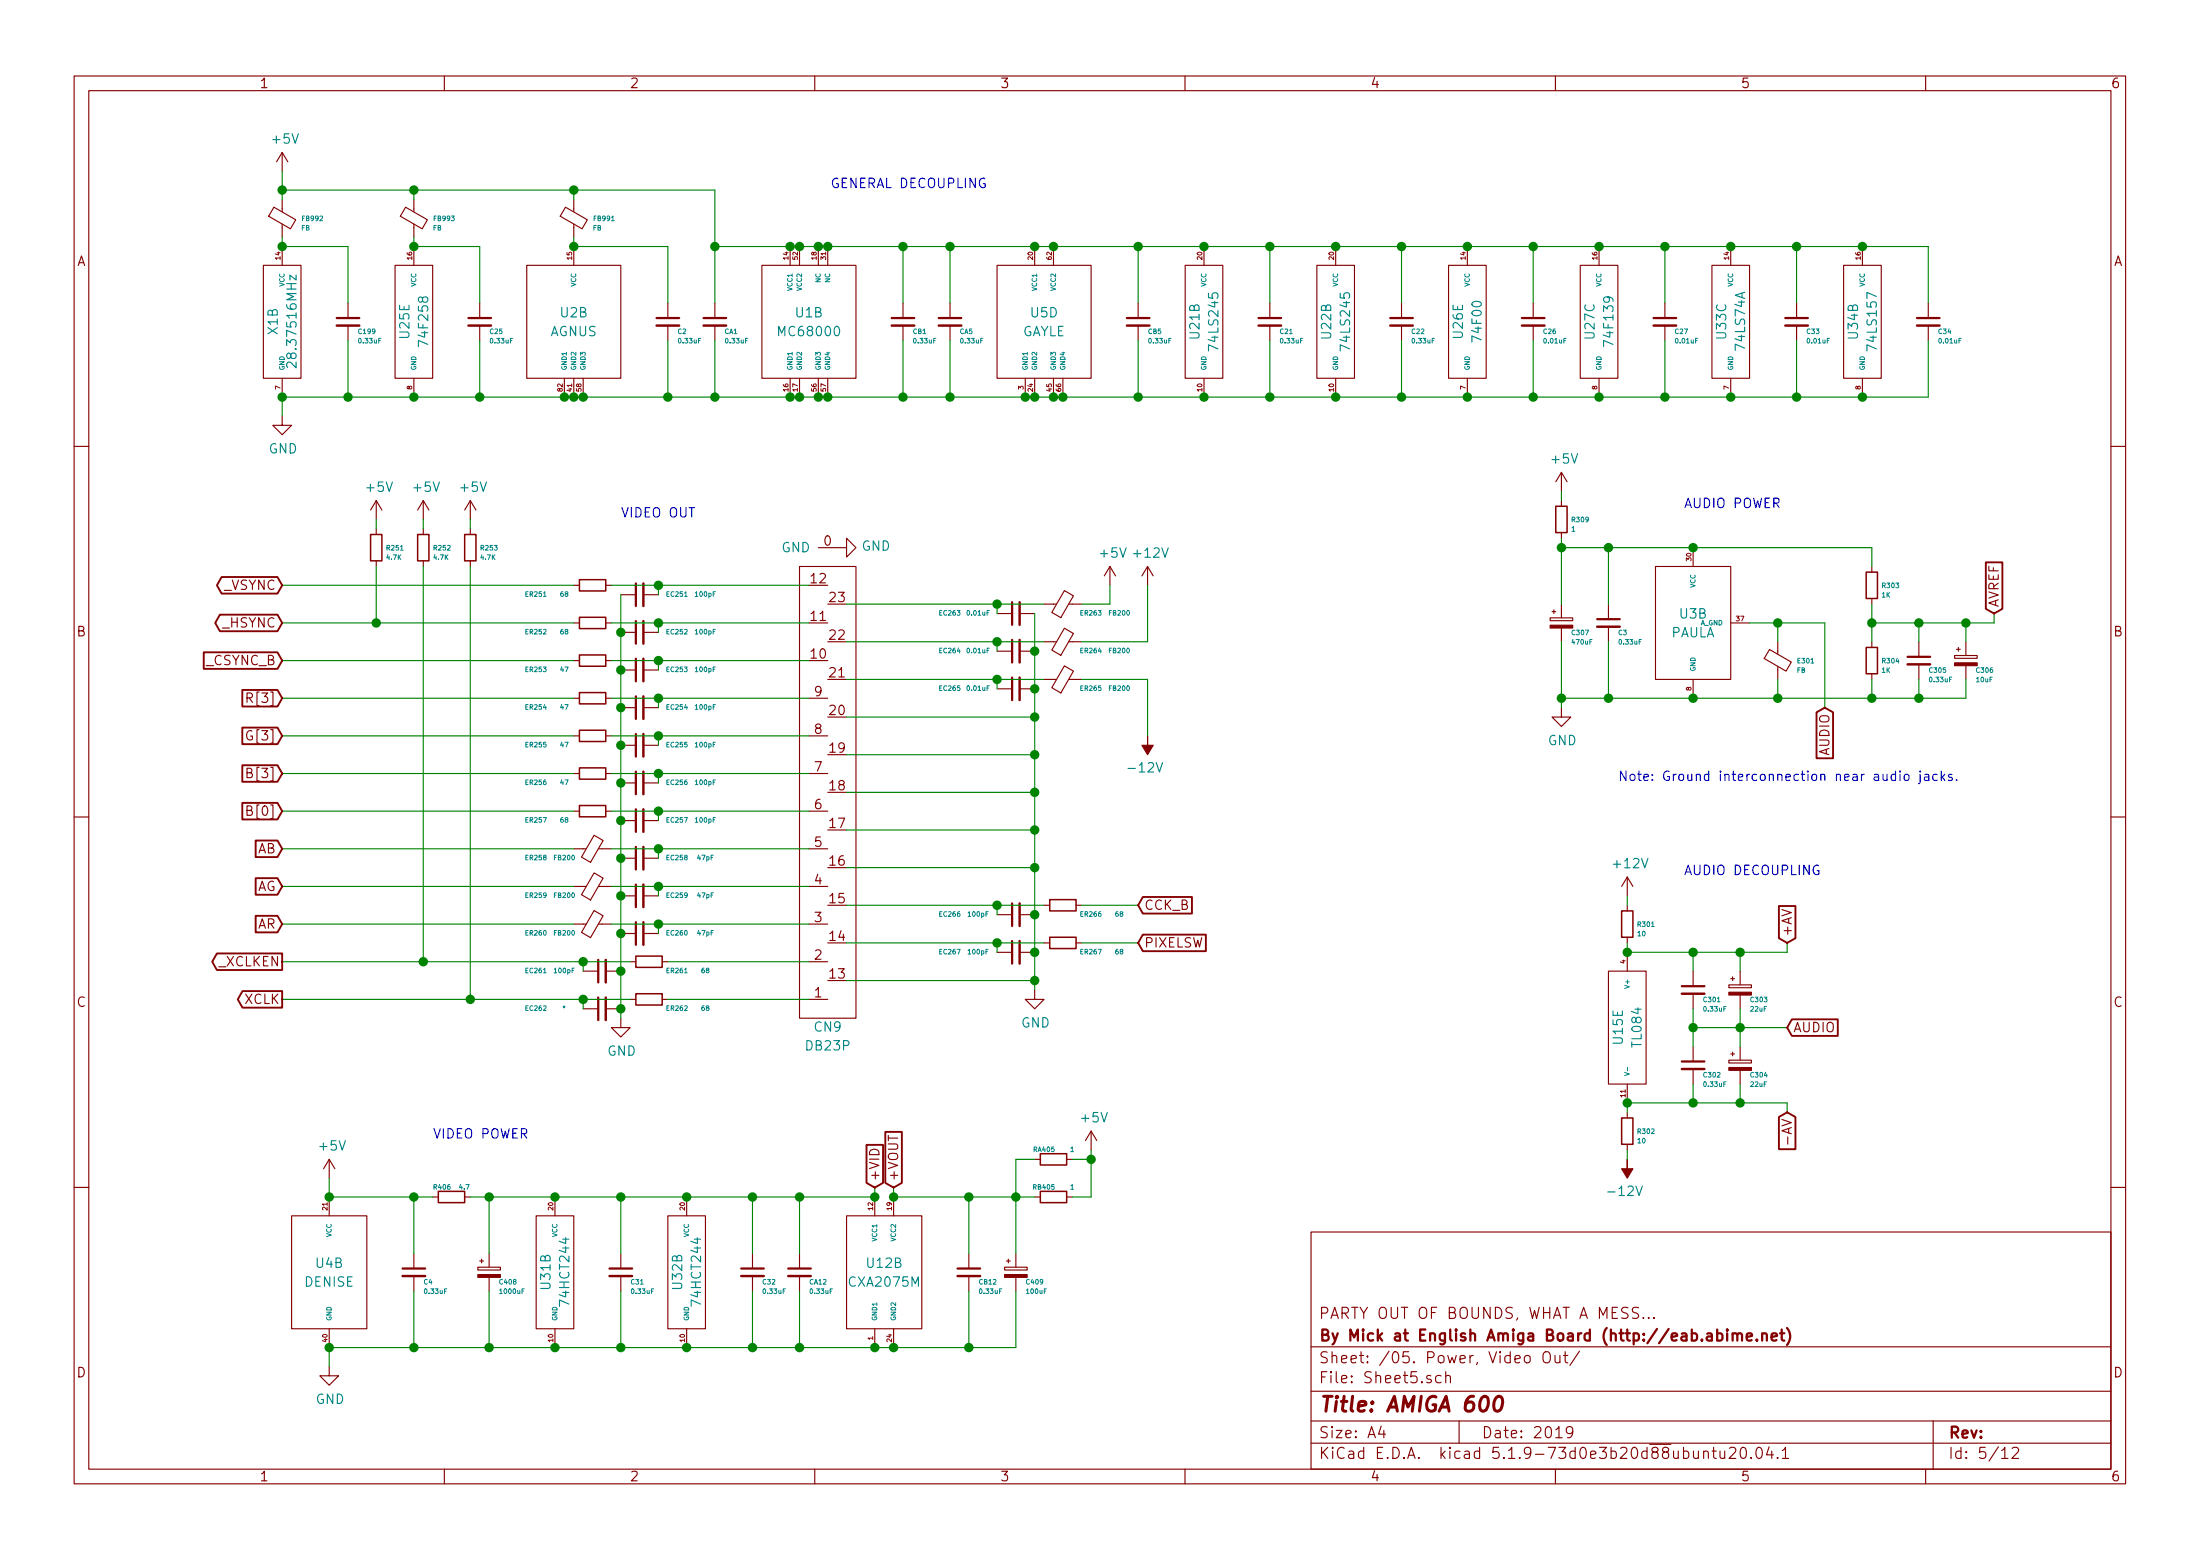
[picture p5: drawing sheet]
<svg xmlns="http://www.w3.org/2000/svg" width="297mm" height="210mm" viewBox="0 0 297 210" stroke-linecap="round" stroke-linejoin="round" font-family="sans-serif">
<g fill="none" stroke="#840000" stroke-width=".15">
<path d="M10 10.3h277v189.9h-277zM12 12.2h273v186.1h-273zM60 10.3v1.9M110 10.3v1.9M160 10.3v1.9M210 10.3v1.9M260 10.3v1.9M35.6 35.8h5v15.2h-5zM37 28l2.9 1.7-.7 1.2-2.9-1.7zM38.1 20.6v2.5M38.1 26.9v1.7M38.1 30.2v1.8"/>
<path d="M38.1 33.3v2.5M38.1 20.6l-.8 1.2M38.1 20.6l.8 1.2M53.3 35.8h5.1v15.2h-5.1zM54.8 28l2.9 1.7-.7 1.2-2.9-1.7zM55.9 26.9v1.7M55.9 30.2v1.8M55.9 33.3v2.5M71.1 35.8h12.7v15.2h-12.7zM76.4 28l2.9 1.7-.7 1.2-3-1.7zM77.5 26.9v1.7M77.5 30.2v1.8"/>
<path d="M77.5 33.3v2.5M102.9 35.8h12.7v15.2h-12.7zM106.7 33.3v2.5M107.9 33.3v2.5M110.5 33.3v2.5M111.8 33.3v2.5M134.6 35.8h12.7v15.2h-12.7zM139.7 33.3v2.5M142.2 33.3v2.5M160 35.8h5.1v15.2h-5.1zM162.6 33.3v2.5M177.8 35.8h5.1v15.2h-5.1z"/>
<path d="M180.3 33.3v2.5M195.6 35.8h5.1v15.2h-5.1zM198.1 33.3v2.5M213.4 35.8h5v15.2h-5zM215.9 33.3v2.5M231.1 35.8h5.1v15.2h-5.1zM233.7 33.3v2.5M248.9 35.8h5.1v15.2h-5.1zM251.5 33.3v2.5M38.1 56.1v1.3h1.3l-1.3 1.3-1.3-1.3h1.3M38.1 51v2.6M47 40.9v2"/>
<path d="M47 43.9v2.1M55.9 51v2.6M64.8 40.9v2M64.8 43.9v2.1M76.2 51v2.6M77.5 51v2.6M78.7 51v2.6M90.2 40.9v2M90.2 43.9v2.1M96.5 40.9v2M96.5 43.9v2.1M106.7 51v2.6"/>
<path d="M107.9 51v2.6M110.5 51v2.6M111.8 51v2.6M121.9 40.9v2M121.9 43.9v2.1M128.3 40.9v2M128.3 43.9v2.1M138.4 51v2.6M139.7 51v2.6M142.2 51v2.6M143.5 51v2.6M153.7 40.9v2"/>
<path d="M153.7 43.9v2.1M162.6 51v2.6M171.4 40.9v2M171.4 43.9v2.1M180.3 51v2.6M189.2 40.9v2M189.2 43.9v2.1M198.1 51v2.6M207 40.9v2M207 43.9v2.1M215.9 51v2.6M224.8 40.9v2"/>
<path d="M224.8 43.9v2.1M233.7 51v2.6M242.6 40.9v2M242.6 43.9v2.1M251.5 51v2.6M260.3 40.9v2M260.3 43.9v2.1M10 60.2h2M50.8 67.6l-.8 1.2M50.8 67.6v2.5M50.8 71.4v.7M50.8 75.7v.7"/>
<path d="M50.8 67.6l.8 1.2M57.1 67.6l-.7 1.2M57.1 67.6v2.5M57.1 71.4v.7M57.1 75.7v.7M57.1 67.6l.8 1.2M63.5 67.6l-.8 1.2M63.5 67.6v2.5M63.5 71.4v.7M63.5 75.7v.7M63.5 67.6l.8 1.2M77.5 79h.7"/>
<path d="M81.8 79h.7M107.9 76.4h7.7v61h-7.7zM110.5 73.9h3.8v-1.3l1.3 1.3-1.3 1.3v-1.3M143.7 79.7l1.2 .7-1.7 3-1.2-.8zM149.9 76.4l-.8 1.3M149.9 76.4v2.6M149.9 76.4l.7 1.3M154.9 76.4l-.7 1.3M154.9 76.4v2.6M154.9 76.4l.8 1.3M210.8 63.7l-.7 1.3M210.8 63.7v2.6"/>
<path d="M210.8 67.6v.7M210.8 71.9v.7M210.8 63.7l.8 1.3M223.5 76.4h10.2v15.3h-10.2zM228.6 73.9v2.5M252.7 76.4v.8M285 60.2h2M33.4 94.2h.4a.34 .34 0 0 0 .3-.4 .34 .34 0 0 0-.3-.3h-.4v1.3M77.5 99.3h.7M77.5 94.2h.7M77.5 89.1h.7M77.5 84.1h.7"/>
<path d="M81.8 99.3h.7M81.8 94.2h.7M81.8 89.1h.7M81.8 84.1h.7M83.8 80.3h2.1M83.8 90.4h2.1M83.8 95.5h2.1M83.8 85.3h2.1M86.9 80.3h2M86.9 90.4h2M86.9 95.5h2M86.9 85.3h2"/>
<path d="M109.2 99.3h2.6M109.2 94.2h2.6M134.6 82.8h2.1M134.6 87.9h2.1M134.6 93h2.1M137.7 82.8h2M137.7 87.9h2M137.7 93h2M141 81.5h1.6M141 86.6h1.6M141 91.7h1.6M143.7 84.8l1.2 .7-1.7 2.9-1.2-.7z"/>
<path d="M143.7 89.9l1.2 .7-1.7 2.9-1.2-.7zM144.3 81.5h1.7M144.3 86.6h1.7M144.3 91.7h1.7M209.3 83.4h3v.4h-3zM209.5 82.5h.6M209.8 82.3v.5M210.8 95.5v1.3h1.3l-1.3 1.2-1.3-1.2h1.3M210.8 81.5v1.9M210.8 84.8v1.8M217.2 81.5v2.1M217.2 84.6v2"/>
<path d="M228.6 91.7v2.5M233.7 84.1h2.5M238.9 87.6l3 1.8-.8 1.2-2.9-1.7zM240 86.6v1.7M240 89.9v1.8M252.7 80.8v.7M252.7 86.6v.8M252.7 90.9v.8M259.1 86.6v2M259.1 89.7v2M263.9 88.5h3.1v.3h-3.1zM264.2 87.6h.5"/>
<path d="M264.4 87.4v.5M265.4 86.6v1.9M265.4 89.8v1.9M10 110.3h2M33.4 104.3l.5-.1 .1-.3-.2-.2h-.4v1.2h.4l.3-.2a.36 .36 0 0 0-.3-.4M33.4 109.4l.5-.1 .1-.3-.2-.2h-.4v1.2h.4l.3-.2a.36 .36 0 0 0-.3-.4M77.5 119.6h1.6M77.5 114.5h1.6M77.5 109.5h.7M77.5 104.4h.7M80.2 117.8l1.2 .7-1.7 3-1.2-.8zM80.2 112.7l1.2 .7-1.7 3-1.2-.7z"/>
<path d="M80.8 119.6h1.7M80.8 114.5h1.7M81.8 109.5h.7M81.8 104.4h.7M83.8 115.8h2.1M83.8 105.7h2.1M83.8 100.6h2.1M83.8 110.7h2.1M86.9 115.8h2M86.9 105.7h2M86.9 100.6h2M86.9 110.7h2"/>
<path d="M109.2 119.6h2.6M109.2 114.5h2.6M109.2 109.5h2.6M109.2 104.4h2.6M219.7 118.4v2.5M219.7 118.4l-.8 1.2M219.7 118.4l.8 1.2M285 110.3h2M77.5 124.7h1.6M78.7 136.1h2.1M78.7 131.1h2.1M80.2 122.9l1.2 .7-1.7 2.9-1.2-.7z"/>
<path d="M80.8 124.7h1.7M81.8 136.1h2M81.8 131.1h2M83.8 137.4v1.3h1.3l-1.3 1.2-1.3-1.2h1.3M83.8 126h2.1M83.8 120.9h2.1M85.1 134.9h.8M85.1 129.8h.8M86.9 126h2M86.9 120.9h2M89.4 134.9h.8M89.4 129.8h.8"/>
<path d="M109.2 134.9h2.6M109.2 129.8h2.6M109.2 124.7h2.6M134.6 128.5h2.1M134.6 123.4h2.1M137.7 128.5h2M137.7 123.4h2M139.7 133.6v1.3h1.3l-1.3 1.2-1.3-1.2h1.3M141 127.2h.7M141 122.2h.7M145.3 127.2h.7M145.3 122.2h.7"/>
<path d="M217.2 131.1h5v15.2h-5zM219.7 122.2v.7M219.7 126.5v.7M219.7 128.5v2.6M228.6 131.1v2M228.6 134.1v2M233.4 132.9h3.1v.4h-3.1zM233.7 132.1h.5M233.9 131.8v.5M234.9 131.1v1.8M234.9 134.3v1.8M44.4 156.5v2.5"/>
<path d="M44.4 156.5l-.7 1.2M44.4 156.5l.8 1.2M139.7 156.5h.8M144 156.5h.8M147.3 152.6l-.7 1.3M147.3 152.6v2.6M147.3 152.6l.8 1.3M219.7 146.3v2.5M219.7 150.1v.8M219.7 154.4v.8M228.6 141.2v2.1M228.6 144.3v2"/>
<path d="M233.4 143.1h3.1v.4h-3.1zM233.7 142.2h.5M233.9 142v.5M234.9 141.2v1.9M234.9 144.4v1.9M10 160.2h2M39.4 164.1h10.1v15.2h-10.1zM44.4 161.5v2.6M44.4 179.3v2.6M55.9 169.2v2M55.9 172.2v2M58.4 161.5h.8"/>
<path d="M62.7 161.5h.8M64.5 171h3.1v.4h-3.1zM64.8 170.2h.5M65 169.9v.5M66 169.2v1.8M66 172.4v1.8M72.4 164.1h5.1v15.2h-5.1zM74.9 161.5v2.6M74.9 179.3v2.6M83.8 169.2v2M83.8 172.2v2M90.2 164.1h5v15.2h-5z"/>
<path d="M92.7 161.5v2.6M92.7 179.3v2.6M101.6 169.2v2M101.6 172.2v2M107.9 169.2v2M107.9 172.2v2M114.3 164.1h10.2v15.2h-10.2zM118.1 161.5v2.6M118.1 179.3v2.6M120.6 161.5v2.6M120.6 179.3v2.6M130.8 169.2v2"/>
<path d="M130.8 172.2v2M135.6 171h3.1v.4h-3.1zM135.9 170.2h.5M136.1 169.9v.5M137.2 169.2v1.8M137.2 172.4v1.8M139.7 161.5h.8M144 161.5h.8M177 166.3h108v32h-108zM221.2 176.5l-.5-.1a.36 .36 0 0 0-.3 .4 .36 .36 0 0 0 .3 .3 .53 .53 0 0 1 .5 .4 .37 .37 0 0 1-.2 .4l-.6-.1M221.9 177.8v.1l-.1-.1h.1v.1M222.6 177.8v.1l-.1-.1h.1v.1"/>
<path d="M223.3 177.8h.1l-.1 .1-.1-.1h.1v.1M285 160.2h2M44.4 184.4v1.3h1.3l-1.3 1.2-1.2-1.2h1.2M60 198.3v1.9M110 198.3v1.9M160 198.3v1.9M177 194.8h108M177 191.8h108M177 187.8h108M177 181.8h108M186.5 192.5l-.4 1h1M186.8 193v1"/>
<path d="M194.6 185.7a.48 .48 0 0 0-.8 .2v.4a.48 .48 0 0 0 .8 .2M195.2 185.7a.38 .38 0 0 1 .6 .1v.8M195.2 185.1v1.5M197 191.8v3M205.9 183.1a.41 .41 0 0 1 .7 .1v.4a.41 .41 0 0 1-.4 .3 .41 .41 0 0 1-.4-.3zM208.5 182.5a.5 .5 0 0 1 .6 0 .5 .5 0 0 1 .2 .4v.5a.5 .5 0 0 1-.5 .5 .5 .5 0 0 1-.5-.5v-.5zM210 182.9v.8a.39 .39 0 0 0 .6 .1M210 198.3v1.9M210.1 194h.8M210.6 182.9v1M211.1 182.9h.6M211.3 182.4v1.3l.2 .2h.2"/>
<path d="M212.3 193.2l-.2 .3h-.3l-.3-.3v-.4l.1-.2 .5-.1 .2 .2a1.19 1.19 0 0 1-.2 1.2l-.5 .1M213.3 182.3l-1.3 2M230 196a.38 .38 0 0 1 .7 0v.8M230 195.8v1M231.2 195.8h.5M231.4 195.3v1.3v.1l.3 .1M232.2 195.8l.1 .9a.4 .4 0 0 0 .6 0M232.9 195.8v1M233.5 195.5l.2-.2 .5 .1a.4 .4 0 0 1 .1 .6l-.8 .8h.9M235.2 195.4a.37 .37 0 0 1 .5 .2l.1 .3a.72 .72 0 0 1-.4 .9l-.3-.1a1.26 1.26 0 0 1 .1-1.3zM236.4 196.7v.1v-.1v.1M237.3 195.4a.36 .36 0 0 1 .6 .2 .77 .77 0 0 1-.5 1.2 1 1 0 0 1-.1-1.4z"/>
<path d="M238.9 195.2l-.4 1.1h.9M239.2 195.8v1M240 196.7h.1l-.1 .1-.1-.1h.1v.1M240.6 195.8l.3-.3 .2-.2v1.5M240.6 196.8h.9M260 198.3v1.9M261 191.8v6.5M270.3 195.8l.3-.3 .1-.2v1.5M270.3 196.8h.8M271.7 195.5l.2-.2 .5 .1a.4 .4 0 0 1 .1 .6l-.9 .8h.9"/>
</g>
<path d="M202 188.6a.46 .46 0 0 1 .5-.2 .46 .46 0 0 1 .3 .4 1.3 1.3 0 0 1-.5 1.6 .45 .45 0 0 1-.6-.3 1.62 1.62 0 0 1 .3-1.5z" fill="none" stroke="#840000" stroke-width=".41"/>
<g fill="none" stroke="#840000" stroke-width=".3">
<path d="M45.5 42.9h3M63.2 42.9h3.1M88.6 42.9h3.1M95 42.9h3M120.4 42.9h3M126.7 42.9h3.1M152.1 42.9h3.1M169.9 42.9h3.1M187.7 42.9h3.1M205.5 42.9h3M223.3 42.9h3M241 42.9h3.1"/>
<path d="M258.8 42.9h3.1M85.9 78.7v3.1M85.9 83.8v3.1M85.9 88.9v3M85.9 94v3M85.9 99.1v3M136.7 81.3v3M136.7 86.4v3M136.7 91.4v3.1M215.6 83.6h3.1M257.6 88.6h3M85.9 104.1v3.1"/>
<path d="M85.9 109.2v3.1M85.9 114.3v3M85.9 119.4v3M80.8 129.5v3.1M80.8 134.6v3.1M85.9 124.5v3M136.7 121.9v3.1M136.7 127v3M227.1 133.1h3M227.1 143.3h3M54.4 171.2h3M82.3 171.2h3"/>
<path d="M100.1 171.2h3M106.4 171.2h3.1M129.3 171.2h3M233.2 179.4v.2l.1-.1-.1-.1v.2M233.2 179.9v1M233.9 179.9v1M237.9 179.9v1M240.3 179.9h.6M240.6 179.4v1.3l.2 .2h.1M241.3 179.2a1.71 1.71 0 0 1 0 2.3M231.9 180a.48 .48 0 0 1 .6 .1l.1 .1-.1 .6a.48 .48 0 0 1-.6 0M233.9 180.1a.38 .38 0 0 1 .7 0v.8"/>
<path d="M234.6 180.1l.2-.2 .3 .1 .1 .9M235.8 180.4l.8-.1-.1-.3-.4-.1-.3 .2 .1 .7 .2 .1 .4-.1M237.2 180.8h.1l-.1 .1-.1-.1h.1v.1M237.9 180.1a.38 .38 0 0 1 .7 0v.8M239.2 180.4l.7-.1v-.3l-.5-.1-.2 .2 .1 .7 .1 .1 .5-.1"/>
</g>
<g fill="none" stroke="#840000" stroke-width=".33">
<path d="M45.5 43.9h3M63.2 43.9h3.1M88.6 43.9h3.1M95 43.9h3M120.4 43.9h3M126.7 43.9h3.1M152.1 43.9h3.1M169.9 43.9h3.1M187.7 43.9h3.1M205.5 43.9h3M223.3 43.9h3M241 43.9h3.1"/>
<path d="M258.8 43.9h3.1M86.9 78.7v3.1M86.9 83.8v3.1M86.9 88.9v3M86.9 94v3M86.9 99.1v3M137.7 81.3v3M137.7 86.4v3M137.7 91.4v3.1M215.6 84.6h3.1M257.6 89.7h3M86.9 104.1v3.1"/>
<path d="M86.9 109.2v3.1M86.9 114.3v3M86.9 119.4v3M81.8 129.5v3.1M81.8 134.6v3.1M86.9 124.5v3M137.7 121.9v3.1M137.7 127v3M227.1 134.1h3M227.1 144.3h3M54.4 172.2h3M82.3 172.2h3"/>
<path d="M100.1 172.2h3M106.4 172.2h3.1M129.3 172.2h3"/>
</g>
<g fill="none" stroke="#840000" stroke-width=".2">
<path d="M50 72.1h1.6v3.6h-1.6zM56.4 72.1h1.5v3.6h-1.5zM62.7 72.1h1.6v3.6h-1.6zM78.2 78.2h3.6v1.6h-3.6zM210.1 68.3h1.5v3.6h-1.5zM252 77.2h1.5v3.6h-1.5zM78.2 98.5h3.6v1.6h-3.6zM78.2 93.5h3.6v1.5h-3.6zM78.2 88.4h3.6v1.5h-3.6zM78.2 83.3h3.6v1.5h-3.6zM252 87.4h1.5v3.5h-1.5zM78.2 108.7h3.6v1.5h-3.6z"/>
<path d="M78.2 103.6h3.6v1.6h-3.6zM85.9 134.1h3.5v1.5h-3.5zM85.9 129h3.5v1.6h-3.5zM141.7 126.5h3.6v1.5h-3.6zM141.7 121.4h3.6v1.5h-3.6zM218.9 122.9h1.6v3.6h-1.6zM140.5 155.7h3.5v1.5h-3.5zM218.9 150.9h1.6v3.5h-1.6zM59.2 160.8h3.5v1.5h-3.5zM140.5 160.8h3.5v1.5h-3.5z"/>
</g>
<path d="M40 37.1v.7l-.9-.7v.7M40 48.9v.8l-.7-.8h-.2h-.3l-.1 .2v.3l.1 .2" fill="none" stroke="#008484" stroke-width=".15"/>
<g fill="#840000" stroke="#840000" stroke-width=".15">
<path d="M154.9 99.3v1.3h.8l-.8 1.2-.7-1.2h.7z"/>
<path d="M233.4 144.1h3.1v.3h-3.1z"/>
<path d="M233.4 133.9h3.1v.4h-3.1z"/>
<path d="M135.6 172h3.1v.4h-3.1z"/>
<path d="M263.9 89.5h3.1v.3h-3.1z"/>
<path d="M219.7 156.5v1.2h.8l-.8 1.3-.8-1.3h.8z"/>
<path d="M209.3 84.4h3v.4h-3z"/>
<path d="M64.5 172h3.1v.4h-3.1z"/>
</g>
<path d="M219.4 144.7l.6 .3-.6 .2M219.7 144v.5" fill="none" stroke="#008484" stroke-width=".14"/>
<g fill="none" stroke="#008400" stroke-width=".15">
<path d="M38.1 32v1.3h8.9v7.6M38.1 25.6h58.4v15.3M38.1 23.1v3.8M55.9 32v1.3h8.9v7.6M55.9 25.6v1.3M77.5 32v1.3h12.7v7.6M77.5 25.6v1.3M96.5 33.3h163.8v7.6M121.9 33.3v7.6M128.3 33.3v7.6M153.7 33.3v7.6M171.4 33.3v7.6"/>
<path d="M189.2 33.3v7.6M207 33.3v7.6M224.8 33.3v7.6M242.6 33.3v7.6M47 46v7.6M64.8 46v7.6M90.2 46v7.6M96.5 46v7.6M121.9 46v7.6M128.3 46v7.6M153.7 46v7.6M171.4 46v7.6"/>
<path d="M189.2 46v7.6M207 46v7.6M224.8 46v7.6M242.6 46v7.6M260.3 46v7.6h-222.2v2.5M38.1 79h39.4M50.8 70.1v1.3M50.8 76.4v7.7M57.1 70.1v1.3M57.1 76.4v53.4M63.5 70.1v1.3M63.5 76.4v58.5"/>
<path d="M82.5 79h26.7M88.9 79v1.3M149.9 79v2.5h-3.9M154.9 79v7.6h-8.9M210.8 73.9h41.9v2.5M210.8 66.3v1.3M210.8 72.6v8.9M217.2 73.9v7.6M38.1 99.3h39.4M38.1 94.2h39.4M38.1 84.1h39.4M38.1 89.1h39.4"/>
<path d="M82.5 99.3h26.7M82.5 94.2h26.7M82.5 84.1h26.7M82.5 89.1h26.7M83.8 80.3v57.1M88.9 84.1v1.2M88.9 89.1v1.3M88.9 94.2v1.3M88.9 99.3v1.3M114.3 86.6h26.7M114.3 91.7h26.7M114.3 96.8h25.4"/>
<path d="M114.3 81.5h26.7M134.6 81.5v1.3M134.6 86.6v1.3M134.6 91.7v1.3M139.7 82.8v50.8M146 91.7h8.9v7.6M210.8 86.6v8.9M217.2 86.6v7.6M236.2 84.1h10.2v11.4M240 84.1v2.5M240 91.7v2.5M252.7 81.5v5.1"/>
<path d="M252.7 91.7v2.5M259.1 84.1v2.5M259.1 91.7v2.5M265.4 91.7v2.5h-54.6M265.4 84.1v2.5M269.2 82.8v1.3h-16.5M38.1 109.5h39.4M38.1 119.6h39.4M38.1 114.5h39.4M38.1 104.4h39.4M82.5 109.5h26.7M82.5 119.6h26.7"/>
<path d="M82.5 114.5h26.7M82.5 104.4h26.7M88.9 104.4v1.3M88.9 109.5v1.2M88.9 114.5v1.3M88.9 119.6v1.3M114.3 101.8h25.4M114.3 106.9h25.4M114.3 112h25.4M114.3 117.1h25.4M38.1 129.8h47M38.1 134.9h47"/>
<path d="M38.1 124.7h39.4M78.7 129.8v1.3M78.7 134.9v1.2M82.5 124.7h26.7M88.9 124.7v1.3M90.2 129.8h19M90.2 134.9h19M114.3 132.3h25.4M114.3 122.2h26.7M114.3 127.2h26.7M134.6 122.2v1.2M134.6 127.2v1.3"/>
<path d="M146 122.2h7.7M146 127.2h7.7M219.7 127.2v1.3h21.6v-1.3M219.7 120.9v1.3M228.6 128.5v2.6M228.6 136.1v5.1M228.6 138.7h12.7M234.9 128.5v2.6M234.9 136.1v5.1M44.4 159v2.5h14M139.7 156.5h-2.5v12.7M144.8 156.5h2.5"/>
<path d="M147.3 155.2v6.3h-2.5M219.7 150.1v-1.3h21.6v1.3M219.7 155.2v1.3M228.6 146.3v2.5M234.9 146.3v2.5M55.9 161.5v7.7M55.9 174.2v7.7M66 161.5v7.7M66 174.2v7.7M83.8 161.5v7.7M83.8 174.2v7.7M101.6 161.5v7.7"/>
<path d="M101.6 174.2v7.7M107.9 161.5v7.7M107.9 174.2v7.7M118.1 160.3v1.2h-54.6M120.6 160.3v1.2h19.1M130.8 161.5v7.7M130.8 174.2v7.7M137.2 174.2v7.7h-92.8v2.5"/>
</g>
<g fill="none" stroke="#840000" stroke-width=".25">
<path d="M29.9 77.9h7.6l.6 1.1-.6 1.1h-7.6l-.6-1.1zM268.1 75.9h2.3v6.3l-1.2 .6-1.1-.6zM27.5 88h10l.6 1.1-.6 1.2h-10zM29.7 83h7.8l.6 1.1-.6 1.1h-7.8l-.6-1.1zM32.7 98.2h4.8l.6 1.1-.6 1.1h-4.8zM32.7 93.1h4.8l.6 1.1-.6 1.1h-4.8zM245.3 96.1l1.1-.6 1.1 .6v6.2h-2.2zM32.7 103.3h4.8l.6 1.1-.6 1.1h-4.8zM32.7 108.4h4.8l.6 1.1-.6 1.1h-4.8zM34.5 113.4h3l.6 1.1-.6 1.2h-3zM34.5 118.5h3l.6 1.1-.6 1.1h-3zM29.3 128.7h8.8v2.2h-8.8l-.6-1.1z"/>
<path d="M32.7 133.8h5.4v2.2h-5.4l-.6-1.1zM34.5 123.6h3l.6 1.1-.6 1.1h-3zM154.3 126.1h8.5v2.3h-8.5l-.6-1.2zM154.3 121.1h6.6v2.2h-6.6l-.6-1.1zM240.2 122.3h2.2v4.3l-1.1 .6-1.1-.6zM241.9 137.6h6.2v2.2h-6.2l-.6-1.1zM117 154.5h2.2v5.1l-1.1 .7-1.1-.7zM119.5 152.7h2.3v6.9l-1.2 .7-1.1-.7zM240.2 150.7l1.1-.6 1.1 .6v4.4h-2.2z"/>
</g>
<g fill="none" stroke="#0000c2" stroke-width=".15">
<path d="M255.9 104.5h-.3l-.3 .2v.4l.1 .2h.5M255.9 104.1v1.2M256.5 104.1v.1l.1-.1h-.1v.1M256.5 104.5v.8M257.2 104.5h.3l.3 .2v.4l-.2 .2h-.3l-.2-.1v-.5zM259.3 104.5v1.1l-.3 .2M259.3 104.1h-.1h.1v.1M259.9 104.5h.4l.1 .8M260.4 104.8h-.4a.25 .25 0 0 0-.2 .3 .25 .25 0 0 0 .2 .2h.4M261.6 104.5h-.4l-.2 .2v.4l.1 .2h.5M262.1 104.1v1.2M262.2 104.8l.4 .5"/>
<path d="M262.6 104.5l-.5 .5M263.6 104.5h-.4l-.1 .2v.1l.5 .2v.1v.2h-.5M264.2 105.2v.1h-.1l.1-.1v.1"/>
</g>
<g fill="#008400" stroke="#008400" stroke-width=".25">
<circle cx="44.5" cy="181.9" r=".51"/>
<circle cx="219.7" cy="148.8" r=".51"/>
<circle cx="57.2" cy="129.8" r=".51"/>
<circle cx="180.3" cy="33.3" r=".51"/>
<circle cx="83.8" cy="181.9" r=".51"/>
<circle cx="50.8" cy="84.1" r=".51"/>
<circle cx="83.8" cy="110.7" r=".51"/>
<circle cx="83.8" cy="161.5" r=".51"/>
<circle cx="162.6" cy="33.3" r=".51"/>
<circle cx="44.5" cy="161.5" r=".51"/>
<circle cx="101.6" cy="181.9" r=".51"/>
<circle cx="77.5" cy="53.6" r=".51"/>
<circle cx="78.7" cy="53.6" r=".51"/>
<circle cx="92.7" cy="181.9" r=".51"/>
<circle cx="92.7" cy="161.5" r=".51"/>
<circle cx="63.5" cy="134.9" r=".51"/>
<circle cx="74.9" cy="161.5" r=".51"/>
<circle cx="153.7" cy="53.6" r=".51"/>
<circle cx="74.9" cy="181.9" r=".51"/>
<circle cx="162.6" cy="53.6" r=".51"/>
<circle cx="76.2" cy="53.6" r=".51"/>
<circle cx="66" cy="181.9" r=".51"/>
<circle cx="180.3" cy="53.6" r=".51"/>
<circle cx="66" cy="161.5" r=".51"/>
<circle cx="235" cy="148.8" r=".51"/>
<circle cx="88.9" cy="104.4" r=".51"/>
<circle cx="83.8" cy="131.1" r=".51"/>
<circle cx="110.5" cy="33.3" r=".51"/>
<circle cx="88.9" cy="79" r=".51"/>
<circle cx="228.6" cy="138.7" r=".51"/>
<circle cx="111.8" cy="33.3" r=".51"/>
<circle cx="96.5" cy="33.3" r=".51"/>
<circle cx="88.9" cy="84.1" r=".51"/>
<circle cx="83.8" cy="126" r=".51"/>
<circle cx="137.2" cy="161.5" r=".51"/>
<circle cx="96.5" cy="53.6" r=".51"/>
<circle cx="120.7" cy="161.5" r=".51"/>
<circle cx="130.8" cy="161.5" r=".51"/>
<circle cx="228.6" cy="148.8" r=".51"/>
<circle cx="120.7" cy="181.9" r=".51"/>
<circle cx="130.8" cy="181.9" r=".51"/>
<circle cx="88.9" cy="89.1" r=".51"/>
<circle cx="90.2" cy="53.6" r=".51"/>
<circle cx="88.9" cy="99.3" r=".51"/>
<circle cx="111.8" cy="53.6" r=".51"/>
<circle cx="106.7" cy="53.6" r=".51"/>
<circle cx="88.9" cy="94.2" r=".51"/>
<circle cx="110.5" cy="53.6" r=".51"/>
<circle cx="83.8" cy="136.1" r=".51"/>
<circle cx="118.1" cy="181.9" r=".51"/>
<circle cx="139.7" cy="117.1" r=".51"/>
<circle cx="101.6" cy="161.5" r=".51"/>
<circle cx="235" cy="128.5" r=".51"/>
<circle cx="83.8" cy="115.8" r=".51"/>
<circle cx="219.7" cy="128.5" r=".51"/>
<circle cx="228.6" cy="128.5" r=".51"/>
<circle cx="83.8" cy="120.9" r=".51"/>
<circle cx="108" cy="161.5" r=".51"/>
<circle cx="128.3" cy="53.6" r=".51"/>
<circle cx="108" cy="181.9" r=".51"/>
<circle cx="153.7" cy="33.3" r=".51"/>
<circle cx="106.7" cy="33.3" r=".51"/>
<circle cx="118.1" cy="161.5" r=".51"/>
<circle cx="128.3" cy="33.3" r=".51"/>
<circle cx="235" cy="138.7" r=".51"/>
<circle cx="78.7" cy="129.8" r=".51"/>
<circle cx="121.9" cy="53.6" r=".51"/>
<circle cx="78.7" cy="134.9" r=".51"/>
<circle cx="108" cy="33.3" r=".51"/>
<circle cx="121.9" cy="33.3" r=".51"/>
<circle cx="147.3" cy="156.5" r=".51"/>
<circle cx="38.1" cy="33.3" r=".51"/>
<circle cx="228.6" cy="94.2" r=".51"/>
<circle cx="88.9" cy="124.7" r=".51"/>
<circle cx="240" cy="84.1" r=".51"/>
<circle cx="139.7" cy="128.5" r=".51"/>
<circle cx="233.7" cy="33.3" r=".51"/>
<circle cx="224.8" cy="33.3" r=".51"/>
<circle cx="83.8" cy="85.3" r=".51"/>
<circle cx="265.4" cy="84.1" r=".51"/>
<circle cx="251.5" cy="53.6" r=".51"/>
<circle cx="240" cy="94.2" r=".51"/>
<circle cx="259.1" cy="94.2" r=".51"/>
<circle cx="259.1" cy="84.1" r=".51"/>
<circle cx="215.9" cy="53.6" r=".51"/>
<circle cx="207" cy="53.6" r=".51"/>
<circle cx="242.6" cy="53.6" r=".51"/>
<circle cx="83.8" cy="90.4" r=".51"/>
<circle cx="139.7" cy="123.4" r=".51"/>
<circle cx="215.9" cy="33.3" r=".51"/>
<circle cx="139.7" cy="53.6" r=".51"/>
<circle cx="55.9" cy="25.6" r=".51"/>
<circle cx="139.7" cy="87.9" r=".51"/>
<circle cx="88.9" cy="119.6" r=".51"/>
<circle cx="38.1" cy="25.6" r=".51"/>
<circle cx="139.7" cy="33.3" r=".51"/>
<circle cx="142.2" cy="33.3" r=".51"/>
<circle cx="138.4" cy="53.6" r=".51"/>
<circle cx="143.5" cy="53.6" r=".51"/>
<circle cx="207" cy="33.3" r=".51"/>
<circle cx="142.2" cy="53.6" r=".51"/>
<circle cx="139.7" cy="93" r=".51"/>
<circle cx="88.9" cy="114.5" r=".51"/>
<circle cx="77.5" cy="25.6" r=".51"/>
<circle cx="233.7" cy="53.6" r=".51"/>
<circle cx="224.8" cy="53.6" r=".51"/>
<circle cx="228.6" cy="73.9" r=".51"/>
<circle cx="108" cy="53.6" r=".51"/>
<circle cx="134.6" cy="81.5" r=".51"/>
<circle cx="139.7" cy="106.9" r=".51"/>
<circle cx="55.9" cy="33.3" r=".51"/>
<circle cx="139.7" cy="101.8" r=".51"/>
<circle cx="189.2" cy="53.6" r=".51"/>
<circle cx="134.6" cy="91.7" r=".51"/>
<circle cx="139.7" cy="96.8" r=".51"/>
<circle cx="134.6" cy="86.6" r=".51"/>
<circle cx="189.2" cy="33.3" r=".51"/>
<circle cx="83.8" cy="100.6" r=".51"/>
<circle cx="47" cy="53.6" r=".51"/>
<circle cx="55.9" cy="53.6" r=".51"/>
<circle cx="171.5" cy="53.6" r=".51"/>
<circle cx="64.8" cy="53.6" r=".51"/>
<circle cx="55.9" cy="161.5" r=".51"/>
<circle cx="83.8" cy="105.7" r=".51"/>
<circle cx="171.5" cy="33.3" r=".51"/>
<circle cx="55.9" cy="181.9" r=".51"/>
<circle cx="217.2" cy="94.2" r=".51"/>
<circle cx="252.7" cy="84.1" r=".51"/>
<circle cx="252.7" cy="94.2" r=".51"/>
<circle cx="38.1" cy="53.6" r=".51"/>
<circle cx="83.8" cy="95.5" r=".51"/>
<circle cx="251.5" cy="33.3" r=".51"/>
<circle cx="210.8" cy="94.2" r=".51"/>
<circle cx="134.6" cy="127.2" r=".51"/>
<circle cx="210.8" cy="73.9" r=".51"/>
<circle cx="77.5" cy="33.3" r=".51"/>
<circle cx="198.1" cy="53.6" r=".51"/>
<circle cx="134.6" cy="122.2" r=".51"/>
<circle cx="217.2" cy="73.9" r=".51"/>
<circle cx="242.6" cy="33.3" r=".51"/>
<circle cx="88.9" cy="109.5" r=".51"/>
<circle cx="139.7" cy="132.3" r=".51"/>
<circle cx="198.1" cy="33.3" r=".51"/>
<circle cx="139.7" cy="112" r=".51"/>
</g>
<text font-size="2.8" fill="#840000" x="178" y="190.5">Title: AMIGA 600</text>
<g font-size="2.1" fill="#840000">
<text x="178" y="178">PARTY OUT OF BOUNDS, WHAT A MESS...</text>
<text x="178" y="184">Sheet: /05. Power, Video Out/</text>
<text x="178" y="181">By Mick at English Amiga Board (http://eab.abime.net)</text>
<text x="178" y="186.7">File: Sheet5.sch</text>
<text x="178" y="196.9">KiCad E.D.A. kicad 5.1.9-73d0e3b20d88ubuntu20.04.1</text>
<text x="178" y="194.1">Size: A4</text>
<text x="200" y="194.1">Date: 2019</text>
<text x="263" y="194.1">Rev:</text>
<text x="263" y="196.9">Id: 5/12</text>
</g>
<g font-size="1.8" fill="#840000">
<text x="35" y="11.9">1</text>
<text x="85" y="11.9">2</text>
<text x="135" y="11.9">3</text>
<text x="185" y="11.9">4</text>
<text x="235" y="11.9">5</text>
<text x="285" y="11.9">6</text>
<text x="10.4" y="35.9">A</text>
<text x="285.4" y="35.9">A</text>
<text x="111.3" y="73.7">0</text>
<text x="30.2" y="79.6">_VSYNC</text>
<text x="109.5" y="83.8">11</text>
<text x="109.5" y="78.7">12</text>
<text x="112.1" y="81.3">23</text>
<text x="269.9" y="82" transform="rotate(-90 269.9 82)">AVREF</text>
<text x="10.4" y="85.9">B</text>
<text x="27.9" y="89.8">_CSYNC_B</text>
<text x="30.1" y="84.7">_HSYNC</text>
<text x="109.5" y="88.9">10</text>
<text x="112.1" y="86.4">22</text>
<text x="285.4" y="85.9">B</text>
<text x="33.9" y="94.9">R[3]</text>
<text x="110" y="94">9</text>
<text x="112.1" y="91.4">21</text>
<text x="33.8" y="99.9">G[3]</text>
<text x="110" y="99.1">8</text>
<text x="112.1" y="101.6">19</text>
<text x="112.1" y="96.5">20</text>
<text x="247" y="102" transform="rotate(-90 247 102)">AUDIO</text>
<text x="33.9" y="105">B[3]</text>
<text x="110" y="104.1">7</text>
<text x="112.1" y="106.7">18</text>
<text x="33.9" y="110.1">B[0]</text>
<text x="110" y="109.2">6</text>
<text x="112.1" y="111.8">17</text>
<text x="34.7" y="115.2">AB</text>
<text x="110" y="119.4">4</text>
<text x="110" y="114.3">5</text>
<text x="112.1" y="116.8">16</text>
<text x="34.7" y="120.3">AG</text>
<text x="34.7" y="125.3">AR</text>
<text x="110" y="124.5">3</text>
<text x="112.1" y="121.9">15</text>
<text x="154.5" y="122.8">CCK_B</text>
<text x="29.6" y="130.4">_XCLKEN</text>
<text x="110" y="129.5">2</text>
<text x="112.1" y="127">14</text>
<text x="154.5" y="127.9">PIXELSW</text>
<text x="241.9" y="126.5" transform="rotate(-90 241.9 126.5)">+AV</text>
<text x="10.4" y="135.9">C</text>
<text x="33" y="135.5">XCLK</text>
<text x="110" y="134.6">1</text>
<text x="112.1" y="132.1">13</text>
<text x="285.4" y="135.9">C</text>
<text x="242.1" y="139.3">AUDIO</text>
<text x="241.9" y="153.9" transform="rotate(-90 241.9 153.9)">-AV</text>
<text x="118.7" y="159.5" transform="rotate(-90 118.7 159.5)">+VID</text>
<text x="121.3" y="159.5" transform="rotate(-90 121.3 159.5)">+VOUT</text>
<text x="10.4" y="185.9">D</text>
<text x="285.4" y="185.9">D</text>
<text x="35" y="199.9">1</text>
<text x="85" y="199.9">2</text>
<text x="135" y="199.9">3</text>
<text x="185" y="199.9">4</text>
<text x="235" y="199.9">5</text>
<text x="285" y="199.9">6</text>
</g>
<g font-size="1.8" fill="#008484">
<text x="36.9" y="19.4">+5V</text>
<text x="37.5" y="45.1" transform="rotate(-90 37.5 45.1)">X1B</text>
<text x="55.3" y="45.6" transform="rotate(-90 55.3 45.6)">U25E</text>
<text x="57.8" y="46.4" transform="rotate(-90 57.8 46.4)">74F258</text>
<text x="74.3" y="45.4">AGNUS</text>
<text x="75.7" y="42.8">U2B</text>
<text x="105.4" y="45.4">MC68000</text>
<text x="107.5" y="42.8">U1B</text>
<text x="137.9" y="45.4">GAYLE</text>
<text x="139.2" y="42.8">U5D</text>
<text x="162" y="45.7" transform="rotate(-90 162 45.7)">U21B</text>
<text x="164.5" y="47" transform="rotate(-90 164.5 47)">74LS245</text>
<text x="179.8" y="45.7" transform="rotate(-90 179.8 45.7)">U22B</text>
<text x="182.3" y="47" transform="rotate(-90 182.3 47)">74LS245</text>
<text x="197.5" y="45.6" transform="rotate(-90 197.5 45.6)">U26E</text>
<text x="200.1" y="45.9" transform="rotate(-90 200.1 45.9)">74F00</text>
<text x="215.3" y="45.7" transform="rotate(-90 215.3 45.7)">U27C</text>
<text x="217.9" y="46.4" transform="rotate(-90 217.9 46.4)">74F139</text>
<text x="233.1" y="45.7" transform="rotate(-90 233.1 45.7)">U33C</text>
<text x="235.6" y="47.1" transform="rotate(-90 235.6 47.1)">74LS74A</text>
<text x="250.9" y="45.7" transform="rotate(-90 250.9 45.7)">U34B</text>
<text x="253.4" y="47" transform="rotate(-90 253.4 47)">74LS157</text>
<text x="40.1" y="48.9" transform="rotate(-90 40.1 48.9)">28.37516MHz</text>
<text x="36.3" y="61.2">GND</text>
<text x="209.6" y="62.6">+5V</text>
<text x="49.6" y="66.4">+5V</text>
<text x="55.9" y="66.4">+5V</text>
<text x="62.3" y="66.4">+5V</text>
<text x="105.5" y="74.5">GND</text>
<text x="116.3" y="74.3">GND</text>
<text x="148.6" y="75.3">+5V</text>
<text x="153.2" y="75.3">+12V</text>
<text x="226.8" y="83.5">U3B</text>
<text x="225.6" y="86">PAULA</text>
<text x="209" y="100.6">GND</text>
<text x="152.7" y="104.3">-12V</text>
<text x="218" y="117.2">+12V</text>
<text x="82" y="142.5">GND</text>
<text x="108.9" y="141.8">DB23P</text>
<text x="110" y="139.2">CN9</text>
<text x="137.9" y="138.7">GND</text>
<text x="219.1" y="140.9" transform="rotate(-90 219.1 140.9)">U15E</text>
<text x="221.7" y="141.2" transform="rotate(-90 221.7 141.2)">TL084</text>
<text x="43.2" y="155.3">+5V</text>
<text x="146.1" y="151.5">+5V</text>
<text x="217.5" y="161.4">-12V</text>
<text x="41.2" y="173.7">DENISE</text>
<text x="42.7" y="171.1">U4B</text>
<text x="74.3" y="174" transform="rotate(-90 74.3 174)">U31B</text>
<text x="92.1" y="174" transform="rotate(-90 92.1 174)">U32B</text>
<text x="114.8" y="173.7">CXA2075M</text>
<text x="117.1" y="171.1">U12B</text>
<text x="76.9" y="175.9" transform="rotate(-90 76.9 175.9)">74HCT244</text>
<text x="94.7" y="175.9" transform="rotate(-90 94.7 175.9)">74HCT244</text>
<text x="42.6" y="189.5">GND</text>
</g>
<g font-size="1.8" fill="#0000c2">
<text x="112.4" y="25.4">GENERAL DECOUPLING</text>
<text x="84.3" y="69.8">VIDEO OUT</text>
<text x="227.3" y="68.6">AUDIO POWER</text>
<text x="218.4" y="105.4">Note: Ground interconnection near audio jacks.</text>
<text x="227.3" y="118.1">AUDIO DECOUPLING</text>
<text x="58.4" y="153.7">VIDEO POWER</text>
</g>
<g font-size=".9" fill="#008484">
<text x="40.9" y="29.8">FB992</text>
<text x="58.6" y="29.8">FB993</text>
<text x="80.2" y="29.8">FB991</text>
<text x="40.7" y="31.1">FB</text>
<text x="58.5" y="31.1">FB</text>
<text x="80.1" y="31.1">FB</text>
<text x="38.4" y="38.7" transform="rotate(-90 38.4 38.7)">VCC</text>
<text x="56.2" y="38.7" transform="rotate(-90 56.2 38.7)">VCC</text>
<text x="77.8" y="38.7" transform="rotate(-90 77.8 38.7)">VCC</text>
<text x="107" y="39.2" transform="rotate(-90 107 39.2)">VCC1</text>
<text x="108.3" y="39.2" transform="rotate(-90 108.3 39.2)">VCC2</text>
<text x="110.8" y="38.1" transform="rotate(-90 110.8 38.1)">NC</text>
<text x="112.1" y="38.1" transform="rotate(-90 112.1 38.1)">NC</text>
<text x="140" y="39.2" transform="rotate(-90 140 39.2)">VCC1</text>
<text x="142.5" y="39.2" transform="rotate(-90 142.5 39.2)">VCC2</text>
<text x="162.9" y="38.7" transform="rotate(-90 162.9 38.7)">VCC</text>
<text x="180.6" y="38.7" transform="rotate(-90 180.6 38.7)">VCC</text>
<text x="198.4" y="38.7" transform="rotate(-90 198.4 38.7)">VCC</text>
<text x="216.2" y="38.7" transform="rotate(-90 216.2 38.7)">VCC</text>
<text x="234" y="38.7" transform="rotate(-90 234 38.7)">VCC</text>
<text x="251.8" y="38.7" transform="rotate(-90 251.8 38.7)">VCC</text>
<text x="48.5" y="45.1">C199</text>
<text x="48.5" y="46.3">0.33uF</text>
<text x="66.2" y="45.1">C25</text>
<text x="66.3" y="46.3">0.33uF</text>
<text x="91.5" y="45.1">C2</text>
<text x="91.7" y="46.3">0.33uF</text>
<text x="97.8" y="45.1">CA1</text>
<text x="98" y="46.3">0.33uF</text>
<text x="123.3" y="45.1">CB1</text>
<text x="123.4" y="46.3">0.33uF</text>
<text x="129.6" y="45.1">CA5</text>
<text x="129.8" y="46.3">0.33uF</text>
<text x="155" y="45.1">CB5</text>
<text x="155.2" y="46.3">0.33uF</text>
<text x="172.9" y="45.1">C21</text>
<text x="173" y="46.3">0.33uF</text>
<text x="190.7" y="45.1">C22</text>
<text x="190.8" y="46.3">0.33uF</text>
<text x="208.4" y="45.1">C26</text>
<text x="208.5" y="46.3">0.01uF</text>
<text x="226.2" y="45.1">C27</text>
<text x="226.3" y="46.3">0.01uF</text>
<text x="244" y="45.1">C33</text>
<text x="244.1" y="46.3">0.01uF</text>
<text x="261.8" y="45.1">C34</text>
<text x="261.9" y="46.3">0.01uF</text>
<text x="38.4" y="50" transform="rotate(-90 38.4 50)">GND</text>
<text x="56.2" y="50" transform="rotate(-90 56.2 50)">GND</text>
<text x="76.5" y="50" transform="rotate(-90 76.5 50)">GND1</text>
<text x="77.8" y="50" transform="rotate(-90 77.8 50)">GND2</text>
<text x="79" y="50" transform="rotate(-90 79 50)">GND3</text>
<text x="107" y="50" transform="rotate(-90 107 50)">GND1</text>
<text x="108.3" y="50" transform="rotate(-90 108.3 50)">GND2</text>
<text x="110.8" y="50" transform="rotate(-90 110.8 50)">GND3</text>
<text x="112.1" y="50" transform="rotate(-90 112.1 50)">GND4</text>
<text x="138.7" y="50" transform="rotate(-90 138.7 50)">GND1</text>
<text x="140" y="50" transform="rotate(-90 140 50)">GND2</text>
<text x="142.5" y="50" transform="rotate(-90 142.5 50)">GND3</text>
<text x="143.8" y="50" transform="rotate(-90 143.8 50)">GND4</text>
<text x="162.9" y="50" transform="rotate(-90 162.9 50)">GND</text>
<text x="180.6" y="50" transform="rotate(-90 180.6 50)">GND</text>
<text x="198.4" y="50" transform="rotate(-90 198.4 50)">GND</text>
<text x="216.2" y="50" transform="rotate(-90 216.2 50)">GND</text>
<text x="234" y="50" transform="rotate(-90 234 50)">GND</text>
<text x="251.8" y="50" transform="rotate(-90 251.8 50)">GND</text>
<text x="212.2" y="71.7">1</text>
<text x="212.3" y="70.5">R309</text>
<text x="52.2" y="75.5">4.7K</text>
<text x="52.3" y="74.3">R251</text>
<text x="58.6" y="75.5">4.7K</text>
<text x="58.6" y="74.3">R252</text>
<text x="64.9" y="75.5">4.7K</text>
<text x="65" y="74.3">R253</text>
<text x="71" y="80.5">ER251</text>
<text x="75.7" y="80.5">68</text>
<text x="90.1" y="80.5">EC251</text>
<text x="94" y="80.5">100pF</text>
<text x="126.9" y="83.1">EC263</text>
<text x="130.7" y="83.1">0.01uF</text>
<text x="145.9" y="83.1">ER263</text>
<text x="149.8" y="83.1">FB200</text>
<text x="228.9" y="79.3" transform="rotate(-90 228.9 79.3)">VCC</text>
<text x="254.1" y="80.6">1K</text>
<text x="254.2" y="79.3">R303</text>
<text x="71" y="85.6">ER252</text>
<text x="75.7" y="85.6">68</text>
<text x="90.1" y="85.6">EC252</text>
<text x="94" y="85.6">100pF</text>
<text x="126.9" y="88.1">EC264</text>
<text x="130.7" y="88.1">0.01uF</text>
<text x="145.9" y="88.1">ER264</text>
<text x="149.8" y="88.1">FB200</text>
<text x="212.3" y="85.7">C307</text>
<text x="212.3" y="87">470uF</text>
<text x="218.5" y="85.7">C3</text>
<text x="218.7" y="87">0.33uF</text>
<text x="229.6" y="84.4">A_GND</text>
<text x="242.8" y="89.5">E301</text>
<text x="254.2" y="89.5">R304</text>
<text x="71" y="95.8">ER254</text>
<text x="71" y="90.7">ER253</text>
<text x="75.7" y="95.8">47</text>
<text x="75.7" y="90.7">47</text>
<text x="90.1" y="90.7">EC253</text>
<text x="90.1" y="95.8">EC254</text>
<text x="94" y="90.7">100pF</text>
<text x="94" y="95.8">100pF</text>
<text x="126.9" y="93.2">EC265</text>
<text x="130.7" y="93.2">0.01uF</text>
<text x="145.9" y="93.2">ER265</text>
<text x="149.8" y="93.2">FB200</text>
<text x="228.9" y="90.7" transform="rotate(-90 228.9 90.7)">GND</text>
<text x="242.6" y="90.8">FB</text>
<text x="254.1" y="90.8">1K</text>
<text x="260.6" y="90.8">C305</text>
<text x="260.6" y="92">0.33uF</text>
<text x="266.9" y="92">10uF</text>
<text x="266.9" y="90.8">C306</text>
<text x="71" y="100.8">ER255</text>
<text x="75.7" y="100.8">47</text>
<text x="90.1" y="100.8">EC255</text>
<text x="94" y="100.8">100pF</text>
<text x="71" y="105.9">ER256</text>
<text x="75.7" y="105.9">47</text>
<text x="90.1" y="105.9">EC256</text>
<text x="94" y="105.9">100pF</text>
<text x="71" y="111">ER257</text>
<text x="75.7" y="111">68</text>
<text x="90.1" y="111">EC257</text>
<text x="94" y="111">100pF</text>
<text x="71" y="116.1">ER258</text>
<text x="74.9" y="116.1">FB200</text>
<text x="90.1" y="116.1">EC258</text>
<text x="94.2" y="116.1">47pF</text>
<text x="71" y="121.2">ER259</text>
<text x="74.9" y="121.2">FB200</text>
<text x="90.1" y="121.2">EC259</text>
<text x="94.2" y="121.2">47pF</text>
<text x="126.9" y="123.7">EC266</text>
<text x="130.8" y="123.7">100pF</text>
<text x="145.9" y="123.7">ER266</text>
<text x="150.6" y="123.7">68</text>
<text x="221.2" y="125.1">R301</text>
<text x="71" y="131.3">EC261</text>
<text x="71" y="126.2">ER260</text>
<text x="74.9" y="126.2">FB200</text>
<text x="74.9" y="131.3">100pF</text>
<text x="90.1" y="126.2">EC260</text>
<text x="90.1" y="131.3">ER261</text>
<text x="94.2" y="126.2">47pF</text>
<text x="94.8" y="131.3">68</text>
<text x="126.9" y="128.8">EC267</text>
<text x="130.8" y="128.8">100pF</text>
<text x="145.9" y="128.8">ER267</text>
<text x="150.6" y="128.8">68</text>
<text x="221.2" y="126.3">10</text>
<text x="71" y="136.4">EC262</text>
<text x="76" y="136.4">*</text>
<text x="90.1" y="136.4">ER262</text>
<text x="94.8" y="136.4">68</text>
<text x="220" y="133.2" transform="rotate(-90 220 133.2)">V+</text>
<text x="230.1" y="135.2">C301</text>
<text x="230.1" y="136.5">0.33uF</text>
<text x="236.4" y="136.5">22uF</text>
<text x="236.4" y="135.2">C303</text>
<text x="230.1" y="145.4">C302</text>
<text x="230.1" y="146.7">0.33uF</text>
<text x="236.4" y="146.7">22uF</text>
<text x="236.4" y="145.4">C304</text>
<text x="139.6" y="155.4">RA405</text>
<text x="144.6" y="155.4">1</text>
<text x="221.2" y="154.3">10</text>
<text x="221.2" y="153">R302</text>
<text x="58.6" y="160.5">R406</text>
<text x="62.1" y="160.5">4.7</text>
<text x="139.6" y="160.5">RB405</text>
<text x="144.6" y="160.5">1</text>
<text x="44.8" y="167" transform="rotate(-90 44.8 167)">VCC</text>
<text x="75.2" y="167" transform="rotate(-90 75.2 167)">VCC</text>
<text x="93" y="167" transform="rotate(-90 93 167)">VCC</text>
<text x="118.4" y="167.5" transform="rotate(-90 118.4 167.5)">VCC1</text>
<text x="121" y="167.5" transform="rotate(-90 121 167.5)">VCC2</text>
<text x="57.3" y="173.3">C4</text>
<text x="67.5" y="173.3">C408</text>
<text x="85.2" y="173.3">C31</text>
<text x="103" y="173.3">C32</text>
<text x="109.3" y="173.3">CA12</text>
<text x="132.3" y="173.3">CB12</text>
<text x="138.7" y="173.3">C409</text>
<text x="44.8" y="178.3" transform="rotate(-90 44.8 178.3)">GND</text>
<text x="57.4" y="174.6">0.33uF</text>
<text x="67.6" y="174.6">1000uF</text>
<text x="75.2" y="178.3" transform="rotate(-90 75.2 178.3)">GND</text>
<text x="85.3" y="174.6">0.33uF</text>
<text x="93" y="178.3" transform="rotate(-90 93 178.3)">GND</text>
<text x="103.1" y="174.6">0.33uF</text>
<text x="109.5" y="174.6">0.33uF</text>
<text x="118.4" y="178.3" transform="rotate(-90 118.4 178.3)">GND1</text>
<text x="121" y="178.3" transform="rotate(-90 121 178.3)">GND2</text>
<text x="132.3" y="174.6">0.33uF</text>
<text x="138.7" y="174.6">100uF</text>
</g>
<g font-size=".9" fill="#840000">
<text x="37.9" y="35" transform="rotate(-90 37.9 35)">14</text>
<text x="55.7" y="35" transform="rotate(-90 55.7 35)">16</text>
<text x="77.2" y="35" transform="rotate(-90 77.2 35)">15</text>
<text x="106.5" y="35" transform="rotate(-90 106.5 35)">14</text>
<text x="107.7" y="35" transform="rotate(-90 107.7 35)">52</text>
<text x="110.3" y="35" transform="rotate(-90 110.3 35)">18</text>
<text x="111.5" y="35" transform="rotate(-90 111.5 35)">31</text>
<text x="139.5" y="35" transform="rotate(-90 139.5 35)">20</text>
<text x="142" y="35" transform="rotate(-90 142 35)">62</text>
<text x="162.3" y="35" transform="rotate(-90 162.3 35)">20</text>
<text x="180.1" y="35" transform="rotate(-90 180.1 35)">20</text>
<text x="197.9" y="35" transform="rotate(-90 197.9 35)">14</text>
<text x="215.7" y="35" transform="rotate(-90 215.7 35)">16</text>
<text x="233.5" y="35" transform="rotate(-90 233.5 35)">14</text>
<text x="251.2" y="35" transform="rotate(-90 251.2 35)">16</text>
<text x="37.9" y="52.5" transform="rotate(-90 37.9 52.5)">7</text>
<text x="55.7" y="52.5" transform="rotate(-90 55.7 52.5)">8</text>
<text x="76" y="52.8" transform="rotate(-90 76 52.8)">82</text>
<text x="77.2" y="52.8" transform="rotate(-90 77.2 52.8)">41</text>
<text x="78.5" y="52.8" transform="rotate(-90 78.5 52.8)">58</text>
<text x="106.5" y="52.8" transform="rotate(-90 106.5 52.8)">16</text>
<text x="107.7" y="52.8" transform="rotate(-90 107.7 52.8)">17</text>
<text x="110.3" y="52.8" transform="rotate(-90 110.3 52.8)">56</text>
<text x="111.5" y="52.8" transform="rotate(-90 111.5 52.8)">57</text>
<text x="138.2" y="52.5" transform="rotate(-90 138.2 52.5)">3</text>
<text x="139.5" y="52.8" transform="rotate(-90 139.5 52.8)">24</text>
<text x="142" y="52.8" transform="rotate(-90 142 52.8)">45</text>
<text x="143.3" y="52.8" transform="rotate(-90 143.3 52.8)">66</text>
<text x="162.3" y="52.8" transform="rotate(-90 162.3 52.8)">10</text>
<text x="180.1" y="52.8" transform="rotate(-90 180.1 52.8)">10</text>
<text x="197.9" y="52.5" transform="rotate(-90 197.9 52.5)">7</text>
<text x="215.7" y="52.5" transform="rotate(-90 215.7 52.5)">8</text>
<text x="233.5" y="52.5" transform="rotate(-90 233.5 52.5)">7</text>
<text x="251.2" y="52.5" transform="rotate(-90 251.2 52.5)">8</text>
<text x="228.4" y="75.7" transform="rotate(-90 228.4 75.7)">30</text>
<text x="234.5" y="83.8">37</text>
<text x="228.4" y="93.2" transform="rotate(-90 228.4 93.2)">8</text>
<text x="219.5" y="130" transform="rotate(-90 219.5 130)">4</text>
<text x="219.5" y="148.1" transform="rotate(-90 219.5 148.1)">11</text>
<text x="44.2" y="163.3" transform="rotate(-90 44.2 163.3)">21</text>
<text x="74.7" y="163.3" transform="rotate(-90 74.7 163.3)">20</text>
<text x="92.5" y="163.3" transform="rotate(-90 92.5 163.3)">20</text>
<text x="117.9" y="163.3" transform="rotate(-90 117.9 163.3)">12</text>
<text x="120.4" y="163.3" transform="rotate(-90 120.4 163.3)">19</text>
<text x="44.2" y="181.1" transform="rotate(-90 44.2 181.1)">40</text>
<text x="74.7" y="181.1" transform="rotate(-90 74.7 181.1)">10</text>
<text x="92.5" y="181.1" transform="rotate(-90 92.5 181.1)">10</text>
<text x="117.9" y="180.8" transform="rotate(-90 117.9 180.8)">1</text>
<text x="120.4" y="181.1" transform="rotate(-90 120.4 181.1)">24</text>
</g>
</svg>
